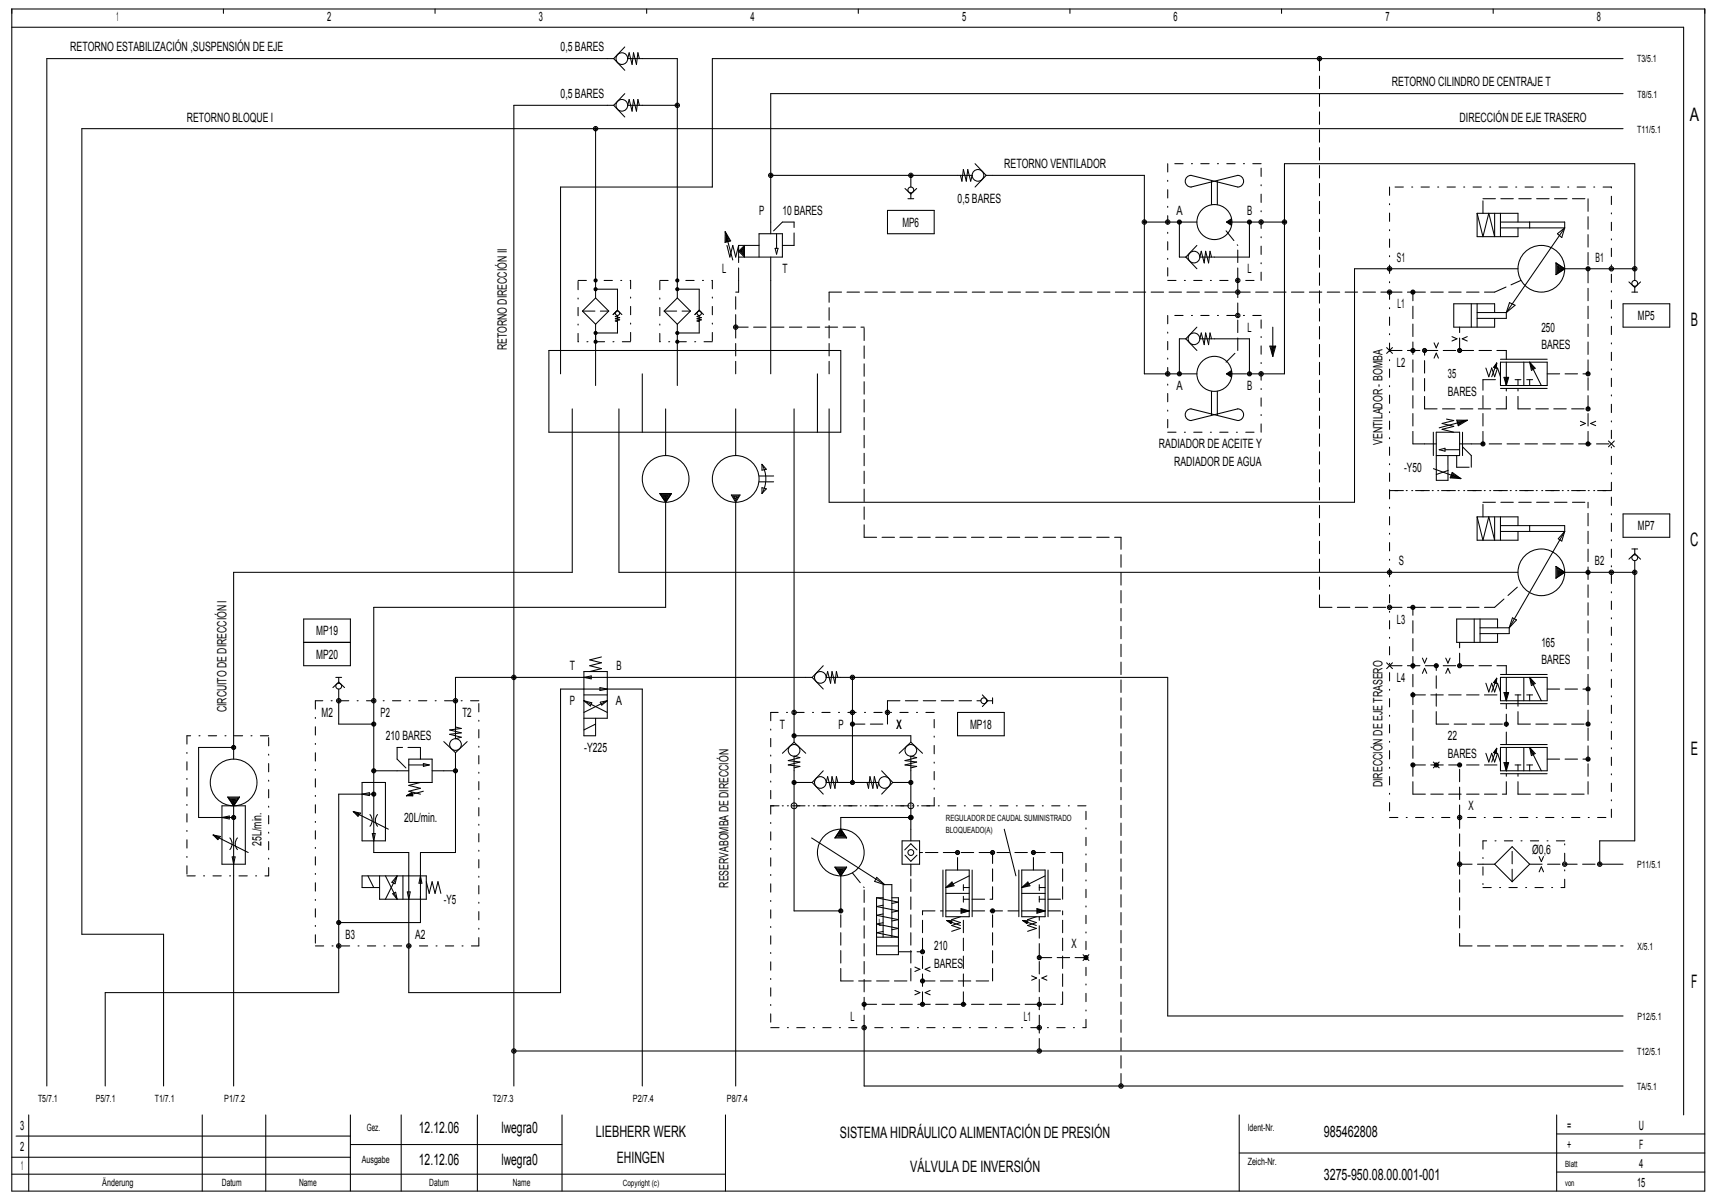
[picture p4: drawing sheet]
<svg xmlns="http://www.w3.org/2000/svg" width="582mm" height="406mm" viewBox="0 0 582 406" stroke-linecap="round" stroke-linejoin="round" font-family="sans-serif">
<g fill="none" stroke="#000" stroke-width=".35">
<path d="M4 3.1h574.2v400.9h-574.2zM4 9.2h567v369M75.8 3.1v1.4M147.6 3.1v1.4M208.1 19.9h-192.2v348.5M208.1 19.9l3.8 3.9M211.9 15.9l-3.8 4M216.8 19.9l-.4-2-.5 4-1-4-.5 4-1-4-.5 2h16.8v81.2M219.3 3.1v1.4M291.1 3.1v1.4M362.9 3.1v1.4M434.6 3.1v1.4"/>
<path d="M506.4 3.1v1.4M550.5 19.9h-308.9v43.5h-51.5v63.4M208.1 35.7h-33.8v332.7M208.1 35.7l3.8 4M211.9 31.8l-3.8 3.9M216.8 35.7l-.4-2-.5 4-1-4-.5 4-1-4-.5 2h16.8M550.5 31.8h-289.1v47.5M202 43.6v57.5M261.4 59.5h68.3l-.5 2-1-4-.5 4-1-4-.5 4-.5-2M308.9 59.5v3.9M330.7 55.5l3.8 4M334.5 59.5h53.6v67.3h17.8"/>
<path d="M334.5 59.5l-3.8 3.9M550.5 43.6h-522.7v273.3h27.7v51.5M246 78.6l1.4 3-1.3 .4 .2-2.3 .6 1.7-.5 .2 .1-1.1M246 78.6l2.5 9.6M246 78.6l1.8 3.1-1.9 .5zM263.4 79.3v4.9M301 71.4h15.8v7.9h-15.8zM306.9 63.9l2 1.9 2-1.9M307.9 67.4h2M308.9 65.4v2M388.1 75.3h17.8M400 75.3v11.9h2.2"/>
<path d="M404 63.4a1.98 1.98 0 0 1-2-1.9 1.98 1.98 0 0 1 1.9-2l15.9 3.9a1.98 1.98 0 0 0 2-2 1.98 1.98 0 0 0-2-1.9l-15.8 3.9M410.9 61.5v7.9M412.9 61.5v7.9M416 75.3h19.6M416 75.3l1.7 1.1M416.3 75.3l1.3-.8v1.6zM416.8 75.3l.6-.4v.9zM417.2 75.2h.1M417.7 74.2l-1.7 1.1M423.8 75.3v11.9h-16.9l.5-2 1 4 .5-4 1 4 .5-4 .5 2M501 72.4h13.8v2.9M501 72.4v7.9h13.8v-3"/>
<path d="M501 72.4l2 7.9 1.9-7.9 2 7.9v-7.9M508.9 72.4v7.9M508.9 77.3h21.8M508.9 75.3h21.8v2M518.8 75.3v2M528.2 79.3l2.5-2-1 3.3zM530.7 77.3l-19.8 28.7M202 98.1h7.4v7.2M229.7 98.1h7.4v7.2M246.6 83.2l.9 4 1-4 1 4 1-4M250.5 83.2v4h14.9v-7.9h-8v7.9M250.5 83.2h6.9"/>
<path d="M251.2 85.2l.7-.7v1.4zM251.6 85.1v.2zM252.2 83.9v2.6l-1.3-1.3zM252.5 83.2v4l-2-2zM261.4 87.2v39.6M262.9 84.2h1l-.5 2zM402.2 87.2l3.7 4M405.9 83.2l-3.7 4M514.8 91.2h-55.4v79.2h-178.2v-31.7M527.7 89.2l3 2-3 1.9zM530.4 91.2l-2.4-1.5v2.9l2.2-1.3-1.9-1v1.9l1.5-.9-1.3-.6v1.1l.9-.5-.7-.2v.3l.2-.1M530.7 91.2h23.7"/>
<path d="M552.5 95.6l1.9 1.9 2-1.9M553.4 99.1h2M554.4 95.1v-39.6h-118.8v71.3h-11.8v-11.9h-16.9l.5-2 1 4 .5-4 1 4 .5-4 .5 2M554.4 97.1v2M186.2 118.9h99v27.7h-99zM202 110v20.8M202 101.1l-4.5 4.4 4.5 4.5M202 101.1l4.5 4.4-4.5 4.5M207.9 106.7l1.5-1.5 1.5 1.5M209.4 109.1l-.7-.2 1.5-.4-1.5-.4 1.5-.4-1.5-.3 .7-.4v5.9h-7.4M229.7 110v20.8M229.7 101.1l-4.4 4.4 4.4 4.5"/>
<path d="M229.7 101.1l4.5 4.4-4.5 4.5M235.7 106.7l1.4-1.5 1.5 1.5M237.1 109.1l-.7-.2 1.5-.4-1.5-.4 1.5-.4-1.5-.3 .7-.4v5.9h-7.4M402.2 114.9h-2.2v11.9M402.2 114.9l3.7 4M405.9 111l-3.7 3.9M430.7 117.4h2l-1 3.5zM431.7 118.9l.4-1h-.6l.2 1.9 .7-2.2h-1.3l.6 3.3M431.7 111v9.9M470.3 117.9l2 2M472.3 117.9l-2 2M486.4 116.3l.7 1.7 .8-1.7"/>
<path d="M492.4 114.2l1.7 .7-1.7 .8M497.6 114.2l-1.7 .7 1.7 .8M499 103v8M501 103v8M501 106h9.9M506.9 106v-3h-13.8v8h13.8v-3M510.9 106v2h-9.9M512 102.6l1.8 .9-2.9 2.5zM550.5 103h15.8v8h-15.8zM194.1 138.7v55.4h-114.9v63.4M209.9 138.7v55.4h304.9M217.8 126.8v19.8"/>
<path d="M225.8 138.7v15.8M249.5 138.7v15.8M269.3 138.7v113M277.2 126.8v19.8M410.9 132.7v8M412.9 132.7v8M416 126.8h6.8M416 126.8l1.7 1.1M416.3 126.8l1.3-.8v1.6zM416.8 126.8l.6-.4v.8zM417.2 126.7h.1M417.7 125.7l-1.7 1.1"/>
<path d="M486.4 121.5l.7-1.7 .8 1.7M503.9 124.8l1 3 1-3 1 3 1-3 1 3M507.6 123.1l-.3 1.7-.6-.2 .7-.9-.2 .9-.3-.1 .4-.4M507.6 123.1l-.1 1.8-.9-.3zM507.6 123.1l-1.7 4.7M508.9 122.8h15.8v8h-15.8zM508.9 121.9h15.8M508.9 131.8h15.8M510.1 128h1.6l-.8 2.8zM510.9 122.8v8M510.9 129.2l.3-.8h-.5l.2 1.5 .5-1.8h-1l.5 2.7M513.8 128.8h2"/>
<path d="M514.8 128.8v2M516.8 122.8v8M517.8 128.8h2M518.8 128.8v2M518.8 122.8l1.9 2.1-1.3 .7zM518.8 122.8l4 8M519.1 123.4l1.1 1.4-.6 .3-.5-1.6M258.4 157.5a9.9 9.9 0 0 1 0 9.9M258.4 157.5l1.5 1.7-1.5 .3zM404 142.6a1.98 1.98 0 0 1-2-1.9 1.98 1.98 0 0 1 2-2l15.8 3.9a1.98 1.98 0 0 0 2-2 1.98 1.98 0 0 0-2-1.9l-15.8 3.9M483.2 150.6h3.9M486.1 146.6v7.9"/>
<path d="M486.1 159l9.4 3.3M487.1 154.5h7.9v-7.9h-7.9v16.3h4v-8.4M488.1 152.5l2-.5v1zM490.1 152.5h4.9M490.6 142.1l2.5 .5-4 1 4 1-4 1 4 1M491.2 159.6l-4.1 1.3M494.1 142.5l3.6 .1-3.1 1.8zM495 150.6h4M496 146.6v7.9M497.7 142.6l-3.3 .2 .3 1.3 1.9-1.3-1.8 .3 .1 .6 .9-.6M497.7 142.6l-9.6 2.5M536 142.9l1.7 .7-1.7 .8"/>
<path d="M541.2 142.9l-1.7 .7 1.7 .8M545.5 149.6l2 2M547.5 149.6l-2 2M223.8 167.4h3.9l-1.9 3zM225.7 168.6l-.1-.2h.3l-.2 .7-.5-.9h1.1l-.6 1.3-.9-1.5h1.9l-1 1.9-1.4-2.2h2.9l-1.4 2.4M225.8 170.4v35.6h-99v83.2h11.8v47.5h51.5v-103h27.7v134.7M248 167.9h3l-1.5 2.5zM248.5 168.2h2l-1 1.6zM249 168.5h.9l-.4 .7zM249.5 170.4v198M257.4 163.4h5M257.4 161.5h5"/>
<path d="M258.4 165.4l1.5 .4-1.5 1.6zM492.5 160.2l3 2.1-3.6-.2zM493.6 161.7h-1.1l.2-.6 1.7 .9-2.3-.1 .5-1.2 2.9 1.6M501 175.3h13.8v3M501 175.3v7.9h13.8v-2.9M501 175.3l2 7.9 1.9-7.9 2 7.9v-7.9M508.9 175.3v7.9M508.9 178.3h21.8v2M518.8 178.3v2M550.5 174.3h15.8v7.9h-15.8zM508.9 180.3h21.8M527.7 192.1l3 2-3 2z"/>
<path d="M530.4 194.1l-2.4-1.5v3l2.2-1.4-1.9-1v1.9l1.5-.9-1.3-.6v1.1l.9-.5-.7-.2v.3l.2-.1M530.7 194.1h23.7M530.7 180.3l-1 3.2-1.2-.8zM530.7 180.3l-18.8 32.6M552.5 189.7l1.9-1.9 2 1.9M553.4 186.2h2M554.4 190.2v95h-11.8v7.9h7.9M554.4 186.2v2M103 217.9h15.8M103 210h15.8v15.8h-15.8zM500 210v7.9M502 212.9h9.9"/>
<path d="M502 210v7.9M507.9 212.9v-2.9h-13.9v7.9h13.9v-3M511.9 212.9v2h-9.9M513 209.6l1.3 .7-2.4 2.6zM112.9 233.2l2-1.9 2 1.9M113.9 229.8h2M114.9 229.8v1.9M114.9 233.7v11.9h11.9M198 235.7h8M198 229.8l2.5-.5v1zM198 237.7l8 3.9M198 237.7l2.7 .7-.5 1.1z"/>
<path d="M203.5 233.2l2.5 .5-2.5 .5zM203.6 238.2l2.4-.5-1.9 1.5zM204 222.8l-4 1 4 1-4 1 4 1-4 1M206 237.7l-8 3.9M275.5 229.8h-121v20.8l2-.5-4-1 4-.5-4-1 4-.5-2-.5M275.5 229.8l3.7 3.9M279.2 225.8l-3.7 4M284.2 229.8l-.5-2-.5 3.9-1-3.9-.5 3.9-1-3.9-.5 2h115.8v114.8h154.5M289.1 229.8v35.6M333.2 235.7l1.9 2-1.9 2M334.7 237.7h1.9M336.6 236.7v2"/>
<path d="M470.3 224.8l2 2M472.3 224.8l-2 2M482.4 228.4l.8-1.7 .7 1.7M482.4 223.2l.8 1.7 .7-1.7M490.3 228.4l.8-1.7 .7 1.7M490.3 223.2l.8 1.7 .7-1.7M503.9 231.7l1 3 1-3 1 3 1-3 1 3M507.6 230.1l-.3 1.6-.6-.2 .7-.9-.2 .9-.3-.1 .4-.4M507.6 230.1l-.1 1.8-.9-.4zM507.6 230.1l-1.7 4.6M508.9 229.8h15.8v7.9h-15.8zM508.9 228.8h15.8"/>
<path d="M508.9 238.7h15.8M510.1 234.9h1.6l-.8 2.8zM510.9 229.8v7.9M510.9 236.1l.3-.8h-.5l.2 1.5 .5-1.7h-1l.5 2.6M513.8 235.7h2M514.8 235.7v2M516.8 229.8v7.9M517.8 235.7h2M518.8 235.7v2M518.8 229.8l1.9 2-1.3 .7zM518.8 229.8l4 7.9M519.1 230.4l1.1 1.3-.6 .3-.5-1.5"/>
<path d="M79.2 253.5h-11.8v23.8h11.8M138.6 259.5h7M138.6 257.5h8v7.9h-8zM143.6 259l2 .5-2 .5zM150.5 251.5l4 3.8M154.5 255.3v33.9h-11.9v23.7h-27.7M158.4 251.5l-3.9 3.8M198 243.6h8v-15.8h-8v21.8h4v-6M202 245.6l-4 2M269.3 249.6h39.6v2.1M269.3 251.7l-3.9 3.8M269.3 251.7l4 3.8"/>
<path d="M308.9 251.7l-3.9 3.8M308.9 251.7l4 3.8M324.8 241.6h15.8v8h-15.8zM486.1 258.5l2 2M488.1 258.5l-2 2M503.9 255.5l1 3 1-3 1 3 1-3 1 3M507.6 253.8l-.3 1.7-.6-.3 .7-.9-.2 1-.3-.2 .4-.4M507.6 253.8l-.1 1.8-.9-.3zM507.6 253.8l-1.7 4.7M508.9 253.5h15.8v7.9h-15.8zM508.9 252.5h15.8M510.1 258.7h1.6l-.8 2.7z"/>
<path d="M510.9 253.5v7.9M510.9 259.9l.3-.8h-.5l.2 1.5 .5-1.8h-1l.5 2.6M513.8 259.5h2M514.8 259.5v1.9M516.8 253.5v7.9M517.8 259.5h2M518.8 259.5v1.9M518.8 253.5l1.9 2.1-1.3 .7zM518.8 253.5l4 7.9M519.1 254.1l1.1 1.4-.6 .3-.5-1.6M75.3 273.3h7.9v19.8h-7.9zM75.3 277.3l2.5-.5v1z"/>
<path d="M77.3 270.4h3.9l-2 2.9zM79.1 271.5l-.1-.2h.3l-.2 .7-.5-.9h1.1l-.6 1.3-.9-1.5h1.9l-1 1.9-1.3-2.2h2.9l-1.5 2.4M79.2 273.3v95.1M119.8 275.3l11.9 5.9M119.8 275.3l2.5 .5-.9 1.1zM119.8 275.3l1.9 .7-.4 .5-.7-.7M122.8 265.4h7.9v19.8h-7.9zM122.8 269.4l2.5-.5v1zM125.5 276.3a2.97 2.97 0 0 1 0 4M126.8 261.4h11.8M126.8 269.4h-11.9v67.3h-79.2v31.7M128.1 276.3a2.97 2.97 0 0 0 0 4"/>
<path d="M137.8 269.9l1.9-1.1 .3 1.1zM139 269.6l.6 .1-.1-.4-1 .4 1.4 .1-.3-.7-1.8 .8M142.6 265.4l-4 1 4 1-4 1 4 1M143.6 268.4l-5.8 1.5M146.6 261.4h7.9M269.3 265.4h6.2M269.3 260.5l2-.5-4-.5 4-1-4-.5 4-1-2-.5v52.5h15.9v-11.9M275.5 265.4l3.7 4M279.2 261.4l-3.7 4M284.2 265.4l-.5-2-.5 4-1-4-.5 4-1-4-.5 2h17.8l-.5 2-1-4-.4 4-1-4-.5 4-.5-2M299 261.4l3.8 4M302.8 265.4h6.1"/>
<path d="M302.8 265.4l-3.8 4M308.9 260.5l2-.5-4-.5 4-1-4-.5 4-1-2-.5v20.8h-23.7v3.9M508.9 262.4h15.8M72.3 283.2l11.9 6M72.3 283.2l2.5 .5-.9 1.1zM72.3 283.2l1.9 .7-.4 .5-.7-.7M78 284.2a2.97 2.97 0 0 1 0 4M78.7 290.6h1l-.5 2.5zM80.5 284.2a2.97 2.97 0 0 0 0 4M124.8 297.1l2 3.9M126.3 282.7h1l-.5 2.5zM128.7 297.1v7.9h15.9v-7.9h-21.8v3.9h5.9"/>
<path d="M130.7 297.1l4 7.9M134.7 297.1l-4 7.9M134.7 297.1l-.7 2.7-1.1-.5zM136.7 297.1v7.9M142.6 297.1l.5 2.5h-1zM144.6 299.1l1 3.9 1-3.9 1 3.9 .9-3.9 1 3.9M275.3 284.2l24.7 15.9M283.2 294.1h3.9l-1.9 3zM285.1 295.3l-.1-.2h.3l-.2 .7-.5-.9h1.1l-.6 1.3-.9-1.5h1.9l-1 1.9-1.4-2.2h2.9l-1.4 2.4M285.2 281.2l1.9 3h-3.9zM285.2 281.5l-1.5 2.4h2.9l-1.3-2.2-1 1.9h1.9l-.9-1.5-.6 1.3h1.1l-.5-.9-.2 .7h.3l-.1-.2M297.3 297.6l2.7 2.5-3.4-1.1z"/>
<path d="M305.9 285.2h6v7.9h-6zM306.8 288.3l2.1-2.1 2.1 2.1M306.9 290.1l2 2 2.1-2M308.9 281.2v4M308.9 293.1v4M311.9 289.2h1M319.8 295.1v15.8M320.8 295.1h7.9v15.8h-7.9zM328.7 297.1l-7.9 3.9M329.7 295.1v15.8M340.6 281.2l4 15.9M345.5 295.1v15.8"/>
<path d="M346.5 295.1h8v15.8h-8zM354.5 297.1l-8 3.9M355.5 295.1v15.8M512.9 287.2l5.9 5.9-5.9 6-6-6zM522 295.7l.8-1.7 .7 1.7M522 290.5l.8 1.7 .7-1.7M133.2 303.1l1-.5 .5 2.4zM138.1 302.5h1l-.5 2.5zM297.3 304.5h2.2M297.3 304.5v19.3h7.4v-19.3h-2.2M297.3 304.5l7.4 1.5-2.2 .4M299.5 317.9v-17.8h3v17.8"/>
<path d="M299.5 307l-2.2 .5 7.4 1.5-2.2 .4M299.5 315.9l-2.2 .5 7.4 1.5h-7.4M299.5 313l-2.2 .4 7.4 1.5-2.2 .4M299.5 310l-2.2 .4 7.4 1.5-2.2 .5M320.8 303h7.9M320.8 309h7.9M320.8 301l2.1-1.8 .7 1.2zM321.1 312.2l1.6 .3-.2 .6-.9-.7 .9 .2-.1 .3-.4-.3M321.1 312.2l1.8 .1-.3 1zM321.1 312.2l4.6 1.7M321.4 300.7l1.4-1 .3 .5-1.6 .5M325.7 310.9l-2.9 1 2.9 1-2.9 1 2.9 1-2.9 1"/>
<path d="M325.9 308.2l2.8 .8-2.8 .8zM326.7 301h2M326.7 305h2M326.7 300.1v1.9M326.7 304v2M327.1 309l-.8-.4v.5l1.5-.1-1.7-.6v1l2.6-.4M346.5 303h8M346.5 309h8M346.5 301l2.1-1.8 .7 1.2zM346.8 312.2l1.7 .3-.2 .6-.9-.7 .9 .2-.1 .3-.4-.3M346.8 312.2l1.8 .1-.3 1zM346.8 312.2l4.7 1.7"/>
<path d="M347.1 300.7l1.4-1 .3 .5-1.6 .5M351.5 310.9l-3 1 3 1-3 1 3 1-3 1M351.7 308.2l2.8 .8-2.8 .8zM352.5 301h2M352.5 305h2M352.5 300.1v1.9M352.5 304v2M352.9 309l-.8-.4v.5l1.5-.1-1.8-.6v1l2.7-.4M297.3 320.8h7.4M310.3 328l1.7 .8-1.7 .7M310.3 335.9l1.7 .8-1.7 .7M315.5 328l-1.7 .8 1.7 .7"/>
<path d="M315.5 335.9l-1.7 .8 1.7 .7M349.9 331l1.7 .7-1.7 .8M355.1 331l-1.7 .7 1.7 .8M367.3 323.8l2 2M369.3 323.8l-2 2M174.3 356.5h376.2M293.1 348.6v19.8h257.4M9.7 378.2v25.8M68.6 378.2v25.8M90.1 378.2v25.8M118.8 378.2v25.8M136.1 378.2v25.8"/>
<path d="M161.9 378.2v25.8M190.6 378.2v25.8M246.1 378.2v25.8M420.3 378.2v25.8M528 378.2v25.8M4 398.3h242.1M4 392.5h114.8M5.4 385.3h113.4M118.8 388.2h71.8M420.3 391.1h157.9M528 397.5h50.2M528 384.6h50.2"/>
<circle cx="210.9" cy="19.9" r="1.98"/>
<circle cx="447.5" cy="19.9" r=".74"/>
<circle cx="447.5" cy="19.9" r=".37"/>
<circle cx="210.9" cy="35.7" r="1.98"/>
<circle cx="229.7" cy="35.7" r=".74"/>
<circle cx="229.7" cy="35.7" r=".37"/>
<circle cx="202" cy="43.6" r=".74"/>
<circle cx="202" cy="43.6" r=".37"/>
<circle cx="261.4" cy="59.5" r=".37"/>
<circle cx="261.4" cy="59.5" r=".74"/>
<circle cx="308.9" cy="59.5" r=".37"/>
<circle cx="308.9" cy="59.5" r=".74"/>
<circle cx="331.7" cy="59.5" r="1.98"/>
<circle cx="308.9" cy="64.4" r=".99"/>
<circle cx="388.1" cy="75.3" r=".74"/>
<circle cx="388.1" cy="75.3" r=".37"/>
<circle cx="396" cy="75.3" r=".74"/>
<circle cx="396" cy="75.3" r=".37"/>
<circle cx="400" cy="75.3" r=".5"/>
<circle cx="400" cy="75.3" r=".69"/>
<circle cx="400" cy="75.3" r=".2"/>
<circle cx="411.9" cy="75.3" r="5.9"/>
<circle cx="423.8" cy="75.3" r=".5"/>
<circle cx="423.8" cy="75.3" r=".69"/>
<circle cx="423.8" cy="75.3" r=".2"/>
<circle cx="427.7" cy="75.3" r=".74"/>
<circle cx="427.7" cy="75.3" r=".37"/>
<circle cx="435.6" cy="75.3" r=".74"/>
<circle cx="435.6" cy="75.3" r=".37"/>
<circle cx="202" cy="98.1" r=".52"/>
<circle cx="202" cy="95.1" r=".52"/>
<circle cx="202" cy="98.1" r=".37"/>
<circle cx="202" cy="95.1" r=".37"/>
<circle cx="202" cy="98.1" r=".15"/>
<circle cx="202" cy="95.1" r=".15"/>
<circle cx="229.7" cy="98.1" r=".52"/>
<circle cx="229.7" cy="95.1" r=".52"/>
<circle cx="229.7" cy="98.1" r=".37"/>
<circle cx="229.7" cy="95.1" r=".37"/>
<circle cx="229.7" cy="98.1" r=".15"/>
<circle cx="229.7" cy="95.1" r=".15"/>
<circle cx="404.9" cy="87.2" r="1.98"/>
<circle cx="419.8" cy="95.1" r=".74"/>
<circle cx="419.8" cy="99.1" r=".74"/>
<circle cx="419.8" cy="99.1" r=".37"/>
<circle cx="419.8" cy="95.1" r=".37"/>
<circle cx="471.3" cy="99.1" r=".74"/>
<circle cx="471.3" cy="91.2" r=".74"/>
<circle cx="471.3" cy="99.1" r=".37"/>
<circle cx="471.3" cy="91.2" r=".37"/>
<circle cx="479.2" cy="99.1" r=".5"/>
<circle cx="479.2" cy="99.1" r=".69"/>
<circle cx="479.2" cy="99.1" r=".2"/>
<circle cx="522.8" cy="91.2" r="7.9"/>
<circle cx="538.6" cy="91.2" r=".69"/>
<circle cx="538.6" cy="91.2" r=".5"/>
<circle cx="538.6" cy="91.2" r=".2"/>
<circle cx="546.5" cy="91.2" r=".74"/>
<circle cx="546.5" cy="91.2" r=".37"/>
<circle cx="554.4" cy="96.1" r=".99"/>
<circle cx="554.4" cy="91.2" r=".74"/>
<circle cx="554.4" cy="91.2" r=".37"/>
<circle cx="202" cy="115.9" r=".52"/>
<circle cx="202" cy="112.9" r=".52"/>
<circle cx="202" cy="112.9" r=".37"/>
<circle cx="202" cy="115.9" r=".37"/>
<circle cx="202" cy="115.9" r=".15"/>
<circle cx="202" cy="112.9" r=".15"/>
<circle cx="209.4" cy="106.3" r=".74"/>
<circle cx="229.7" cy="112.9" r=".52"/>
<circle cx="229.7" cy="115.9" r=".52"/>
<circle cx="229.7" cy="112.9" r=".37"/>
<circle cx="229.7" cy="115.9" r=".37"/>
<circle cx="229.7" cy="115.9" r=".15"/>
<circle cx="229.7" cy="112.9" r=".15"/>
<circle cx="237.1" cy="106.3" r=".74"/>
<circle cx="249.5" cy="111" r=".37"/>
<circle cx="249.5" cy="111" r=".74"/>
<circle cx="404.9" cy="114.9" r="1.98"/>
<circle cx="419.8" cy="107" r=".74"/>
<circle cx="419.8" cy="107" r=".37"/>
<circle cx="479.2" cy="118.9" r=".5"/>
<circle cx="479.2" cy="118.9" r=".69"/>
<circle cx="479.2" cy="118.9" r=".2"/>
<circle cx="483.2" cy="118.9" r=".69"/>
<circle cx="483.2" cy="118.9" r=".5"/>
<circle cx="483.2" cy="118.9" r=".2"/>
<circle cx="495" cy="118.9" r=".5"/>
<circle cx="495" cy="118.9" r=".69"/>
<circle cx="495" cy="118.9" r=".2"/>
<circle cx="396" cy="126.8" r=".74"/>
<circle cx="396" cy="126.8" r=".37"/>
<circle cx="400" cy="126.8" r=".5"/>
<circle cx="400" cy="126.8" r=".69"/>
<circle cx="400" cy="126.8" r=".2"/>
<circle cx="411.9" cy="126.8" r="5.9"/>
<circle cx="423.8" cy="126.8" r=".5"/>
<circle cx="423.8" cy="126.8" r=".69"/>
<circle cx="423.8" cy="126.8" r=".2"/>
<circle cx="427.7" cy="126.8" r=".74"/>
<circle cx="427.7" cy="126.8" r=".37"/>
<circle cx="538.6" cy="126.8" r=".5"/>
<circle cx="538.6" cy="138.7" r=".5"/>
<circle cx="538.6" cy="138.7" r=".69"/>
<circle cx="538.6" cy="126.8" r=".69"/>
<circle cx="538.6" cy="126.8" r=".2"/>
<circle cx="538.6" cy="138.7" r=".2"/>
<circle cx="503" cy="150.6" r=".5"/>
<circle cx="503" cy="150.6" r=".69"/>
<circle cx="503" cy="150.6" r=".2"/>
<circle cx="538.6" cy="150.6" r=".69"/>
<circle cx="538.6" cy="150.6" r=".5"/>
<circle cx="538.6" cy="150.6" r=".2"/>
<circle cx="225.8" cy="162.4" r="7.9"/>
<circle cx="249.5" cy="162.4" r="7.9"/>
<circle cx="471.3" cy="194.1" r=".74"/>
<circle cx="471.3" cy="194.1" r=".37"/>
<circle cx="522.8" cy="194.1" r="7.9"/>
<circle cx="538.6" cy="194.1" r=".5"/>
<circle cx="538.6" cy="194.1" r=".69"/>
<circle cx="538.6" cy="194.1" r=".2"/>
<circle cx="546.5" cy="194.1" r=".74"/>
<circle cx="546.5" cy="194.1" r=".37"/>
<circle cx="554.4" cy="189.2" r=".99"/>
<circle cx="554.4" cy="194.1" r=".74"/>
<circle cx="554.4" cy="194.1" r=".37"/>
<circle cx="471.3" cy="206" r=".74"/>
<circle cx="471.3" cy="206" r=".37"/>
<circle cx="479.2" cy="206" r=".5"/>
<circle cx="479.2" cy="206" r=".69"/>
<circle cx="479.2" cy="206" r=".2"/>
<circle cx="114.9" cy="232.7" r=".99"/>
<circle cx="114.9" cy="237.7" r=".74"/>
<circle cx="114.9" cy="237.7" r=".37"/>
<circle cx="126.8" cy="237.7" r=".74"/>
<circle cx="126.8" cy="237.7" r=".37"/>
<circle cx="154.5" cy="237.7" r=".74"/>
<circle cx="154.5" cy="237.7" r=".37"/>
<circle cx="174.3" cy="229.8" r=".74"/>
<circle cx="174.3" cy="229.8" r=".37"/>
<circle cx="278.2" cy="229.8" r="1.98"/>
<circle cx="289.1" cy="229.8" r=".74"/>
<circle cx="289.1" cy="229.8" r=".37"/>
<circle cx="333.7" cy="237.7" r=".99"/>
<circle cx="479.2" cy="235.7" r=".5"/>
<circle cx="479.2" cy="225.8" r=".5"/>
<circle cx="479.2" cy="235.7" r=".69"/>
<circle cx="479.2" cy="225.8" r=".69"/>
<circle cx="479.2" cy="225.8" r=".2"/>
<circle cx="479.2" cy="235.7" r=".2"/>
<circle cx="487.1" cy="225.8" r=".69"/>
<circle cx="487.1" cy="225.8" r=".5"/>
<circle cx="487.1" cy="225.8" r=".2"/>
<circle cx="495" cy="225.8" r=".5"/>
<circle cx="495" cy="225.8" r=".69"/>
<circle cx="495" cy="225.8" r=".2"/>
<circle cx="538.6" cy="233.7" r=".69"/>
<circle cx="538.6" cy="233.7" r=".5"/>
<circle cx="538.6" cy="233.7" r=".2"/>
<circle cx="79.2" cy="253.5" r=".69"/>
<circle cx="79.2" cy="253.5" r=".5"/>
<circle cx="79.2" cy="253.5" r=".2"/>
<circle cx="126.8" cy="245.6" r=".5"/>
<circle cx="126.8" cy="245.6" r=".69"/>
<circle cx="126.8" cy="245.6" r=".2"/>
<circle cx="154.5" cy="252.5" r="1.98"/>
<circle cx="269.3" cy="254.5" r="1.98"/>
<circle cx="269.3" cy="249.6" r=".5"/>
<circle cx="269.3" cy="241.6" r=".74"/>
<circle cx="269.3" cy="249.6" r=".69"/>
<circle cx="269.3" cy="241.6" r=".37"/>
<circle cx="269.3" cy="249.6" r=".2"/>
<circle cx="289.1" cy="245.6" r=".5"/>
<circle cx="289.1" cy="241.6" r=".74"/>
<circle cx="289.1" cy="245.6" r=".69"/>
<circle cx="289.1" cy="241.6" r=".37"/>
<circle cx="289.1" cy="245.6" r=".2"/>
<circle cx="301" cy="241.6" r=".74"/>
<circle cx="301" cy="241.6" r=".37"/>
<circle cx="308.9" cy="254.5" r="1.98"/>
<circle cx="479.2" cy="259.5" r=".5"/>
<circle cx="479.2" cy="259.5" r=".69"/>
<circle cx="479.2" cy="259.5" r=".2"/>
<circle cx="487.1" cy="259.5" r=".5"/>
<circle cx="487.1" cy="259.5" r=".69"/>
<circle cx="487.1" cy="259.5" r=".2"/>
<circle cx="495" cy="259.5" r=".5"/>
<circle cx="495" cy="259.5" r=".69"/>
<circle cx="495" cy="259.5" r=".2"/>
<circle cx="510.9" cy="245.6" r=".5"/>
<circle cx="510.9" cy="245.6" r=".69"/>
<circle cx="510.9" cy="245.6" r=".2"/>
<circle cx="538.6" cy="257.5" r=".5"/>
<circle cx="538.6" cy="245.6" r=".5"/>
<circle cx="538.6" cy="245.6" r=".69"/>
<circle cx="538.6" cy="257.5" r=".69"/>
<circle cx="538.6" cy="245.6" r=".2"/>
<circle cx="538.6" cy="257.5" r=".2"/>
<circle cx="79.2" cy="265.4" r="7.9"/>
<circle cx="79.2" cy="277.3" r=".69"/>
<circle cx="79.2" cy="277.3" r=".5"/>
<circle cx="79.2" cy="277.3" r=".2"/>
<circle cx="126.8" cy="261.4" r=".5"/>
<circle cx="126.8" cy="269.4" r=".5"/>
<circle cx="126.8" cy="269.4" r=".69"/>
<circle cx="126.8" cy="261.4" r=".69"/>
<circle cx="126.8" cy="269.4" r=".2"/>
<circle cx="126.8" cy="261.4" r=".2"/>
<circle cx="154.5" cy="261.4" r=".5"/>
<circle cx="154.5" cy="261.4" r=".69"/>
<circle cx="154.5" cy="261.4" r=".2"/>
<circle cx="269.3" cy="273.3" r=".99"/>
<circle cx="269.3" cy="265.4" r=".5"/>
<circle cx="269.3" cy="265.4" r=".69"/>
<circle cx="269.3" cy="265.4" r=".2"/>
<circle cx="278.2" cy="265.4" r="1.98"/>
<circle cx="289.1" cy="265.4" r=".5"/>
<circle cx="289.1" cy="265.4" r=".69"/>
<circle cx="289.1" cy="265.4" r=".2"/>
<circle cx="300" cy="265.4" r="1.98"/>
<circle cx="308.9" cy="273.3" r=".99"/>
<circle cx="308.9" cy="265.4" r=".69"/>
<circle cx="308.9" cy="277.3" r=".69"/>
<circle cx="308.9" cy="277.3" r=".37"/>
<circle cx="308.9" cy="265.4" r=".5"/>
<circle cx="308.9" cy="277.3" r=".5"/>
<circle cx="308.9" cy="277.3" r=".74"/>
<circle cx="308.9" cy="277.3" r=".2"/>
<circle cx="308.9" cy="265.4" r=".2"/>
<circle cx="495" cy="277.3" r=".74"/>
<circle cx="495" cy="277.3" r=".37"/>
<circle cx="285.2" cy="289.2" r="7.9"/>
<circle cx="308.9" cy="289.2" r=".99"/>
<circle cx="324.8" cy="289.2" r=".69"/>
<circle cx="324.8" cy="289.2" r=".5"/>
<circle cx="324.8" cy="289.2" r=".2"/>
<circle cx="336.6" cy="289.2" r=".69"/>
<circle cx="336.6" cy="289.2" r=".5"/>
<circle cx="336.6" cy="289.2" r=".2"/>
<circle cx="350.5" cy="289.2" r=".69"/>
<circle cx="350.5" cy="289.2" r=".5"/>
<circle cx="350.5" cy="289.2" r=".2"/>
<circle cx="495" cy="293.1" r=".74"/>
<circle cx="495" cy="293.1" r=".37"/>
<circle cx="530.7" cy="293.1" r=".37"/>
<circle cx="530.7" cy="293.1" r=".74"/>
<circle cx="542.6" cy="293.1" r=".74"/>
<circle cx="542.6" cy="293.1" r=".37"/>
<circle cx="114.9" cy="312.9" r=".5"/>
<circle cx="114.9" cy="312.9" r=".69"/>
<circle cx="114.9" cy="312.9" r=".2"/>
<circle cx="285.2" cy="309" r=".5"/>
<circle cx="285.2" cy="309" r=".69"/>
<circle cx="285.2" cy="309" r=".2"/>
<circle cx="336.6" cy="309" r=".69"/>
<circle cx="336.6" cy="309" r=".5"/>
<circle cx="336.6" cy="309" r=".2"/>
<circle cx="114.9" cy="320.8" r=".74"/>
<circle cx="114.9" cy="320.8" r=".37"/>
<circle cx="138.6" cy="320.8" r=".74"/>
<circle cx="138.6" cy="320.8" r=".37"/>
<circle cx="312.9" cy="322.8" r=".69"/>
<circle cx="312.9" cy="332.7" r=".69"/>
<circle cx="312.9" cy="332.7" r=".5"/>
<circle cx="312.9" cy="322.8" r=".5"/>
<circle cx="312.9" cy="322.8" r=".2"/>
<circle cx="312.9" cy="332.7" r=".2"/>
<circle cx="352.5" cy="324.8" r=".69"/>
<circle cx="352.5" cy="324.8" r=".5"/>
<circle cx="352.5" cy="324.8" r=".2"/>
<circle cx="368.3" cy="324.8" r=".5"/>
<circle cx="368.3" cy="324.8" r=".69"/>
<circle cx="368.3" cy="324.8" r=".2"/>
<circle cx="174.3" cy="356.5" r=".74"/>
<circle cx="174.3" cy="356.5" r=".37"/>
<circle cx="293.1" cy="340.6" r=".69"/>
<circle cx="293.1" cy="348.6" r=".74"/>
<circle cx="293.1" cy="340.6" r=".5"/>
<circle cx="293.1" cy="348.6" r=".37"/>
<circle cx="293.1" cy="340.6" r=".2"/>
<circle cx="312.9" cy="340.6" r=".69"/>
<circle cx="312.9" cy="340.6" r=".5"/>
<circle cx="312.9" cy="340.6" r=".2"/>
<circle cx="326.7" cy="340.6" r=".69"/>
<circle cx="326.7" cy="340.6" r=".5"/>
<circle cx="326.7" cy="340.6" r=".2"/>
<circle cx="352.5" cy="340.6" r=".69"/>
<circle cx="352.5" cy="348.6" r=".74"/>
<circle cx="352.5" cy="356.5" r=".74"/>
<circle cx="352.5" cy="340.6" r=".5"/>
<circle cx="352.5" cy="348.6" r=".37"/>
<circle cx="352.5" cy="356.5" r=".37"/>
<circle cx="352.5" cy="340.6" r=".2"/>
<circle cx="380.2" cy="368.4" r=".37"/>
<circle cx="380.2" cy="368.4" r=".74"/>
</g>
<g fill="none" stroke="#000" stroke-width=".35" stroke-dasharray="4.2 1.8">
<path d="M265.4 75.3l-4 4M269.3 75.3h-3.9M415.8 78.3l4 4.9M503 72.4v-5M503 67.4h35.6M249.5 99.1h1M250.5 95.1v-6.9M250.5 88.1v-.8M250.5 99.1v-4M269.3 83.2h-3.9M269.3 83.2v-7.9M281.2 99.1h138.6"/>
<path d="M419.8 99.1v-4M419.8 95.1v-11.9M419.8 99.1h51.5M471.3 99.1h7.9M479.2 99.1h27.7M506.9 99.1l8.9-4M197.5 105.5h9M207.9 106.7l1.5-1.5M225.3 105.5h8.9M235.7 106.7l1.4-1.5M249.5 111v-11.9M249.5 111h43.6"/>
<path d="M419.8 118.9v-11.9M419.8 107v-7.9M471.3 118.9h39.6M495 118.9v-7.9M249.5 126.8v-15.8M281.2 126.8v-27.7M415.8 122.8l4-3.9M483.2 138.7v-19.8M483.2 138.7h27.7M503 128.8h4.9M510.9 138.7v-6.9M510.9 121.9v-3"/>
<path d="M514.8 138.7v-6.9M514.8 138.7h23.8M524.7 126.8h13.9M479.2 150.6v-51.5M479.2 150.6h4M494 158.5h5M494 158.5v-4M499 158.5v-4M499 154.5l-4-3.9M499 150.6h47.5M503 150.6v-21.8M538.6 150.6v-83.2"/>
<path d="M503 175.3v-4.9M503 170.4h35.6M293.1 182.2v-71.2M293.1 182.2h87.1M447.5 206v-186.1M447.5 206h23.8M471.3 206h7.9M479.2 206h27.7M506.9 206l8.9-7.9M301 237.7h31.7M471.3 225.8h39.6M479.2 235.7h29.7"/>
<path d="M495 225.8v-7.9M510.9 228.8v-3M524.7 233.7h13.9M134.7 253.5v4M134.7 257.5l3.9 3.9M142.6 253.5h-7.9M142.6 257.5v-4M289.1 245.6h11.9M301 241.6v-3.9M301 245.6v-4M479.2 259.5h29.7M487.1 245.6v-19.8"/>
<path d="M487.1 245.6h23.8M510.9 252.5v-13.8M514.8 245.6v-7.9M514.8 245.6h23.8M524.7 257.5h13.9M479.2 269.4v-63.4M479.2 269.4h31.7M495 277.3v-17.8M510.9 269.4v-7M514.8 269.4v-7M514.8 269.4h23.8M538.6 269.4v-99"/>
<path d="M289.1 296.1l4 4.9M308.9 281.2v-3.9M313.9 289.2h46.5M324.8 295.1v-5.9M350.5 295.1v-5.9M495 293.1v-15.8M495 293.1h8M503 293.1h3.9M512.9 299.1v-11.9M518.8 293.1h11.9M530.7 293.1h11.9M312.9 309h6.9"/>
<path d="M329.7 309h15.8M329.7 305h6.9M336.6 305v-15.8M355.5 309h4.9M355.5 305h4.9M360.4 305v-15.8M285.2 332.7v-22.7M285.2 332.7h23.7M305 322.8h7.9M308.9 332.7v-35.6M312.9 332.7h23.7M336.6 332.7v-23.7"/>
<path d="M352.5 324.8h15.8M495 320.8v-27.7M495 320.8h55.5M293.1 348.6v-47.6M293.1 340.6h67.3M312.9 340.6v-31.6M326.7 340.6v-29.7M352.5 356.5v-7.9M352.5 348.6v-37.7M360.4 340.6v-31.6M380.2 368.4v-186.2"/>
</g>
<g fill="none" stroke="#000" stroke-width=".35" stroke-dasharray="2.8 2.8 .4 2.8">
<path d="M396 55.5v39.6M427.7 55.5h-31.7M471.3 63.4v103M546.5 63.4h-75.2M196.1 95.1h17.8M213.9 95.1v20.8M223.8 95.1h17.8M241.6 95.1v20.8M396 95.1h31.7M427.7 95.1v-39.6M196.1 115.9v-20.8M213.9 115.9h-17.8"/>
<path d="M223.8 115.9v-20.8M241.6 115.9h-17.8M396 107v39.6M427.7 107h-31.7M396 146.6h31.7M427.7 146.6v-39.6M471.3 166.4h75.2M471.3 166.4v110.9M546.5 166.4v-103M546.5 166.4h-75.2M107 237.7v83.1M162.4 237.7h-55.4"/>
<path d="M63.4 249.6v47.5M91.1 249.6h-27.7M261.4 241.6v31.7M316.8 241.6h-55.4M261.4 273.3v75.3M261.4 273.3h55.4M316.8 273.3v-31.7M368.3 273.3h-106.9M471.3 277.3h75.2M546.5 277.3v-110.9M63.4 297.1h27.7M91.1 297.1v-47.5"/>
<path d="M503 285.2v15.8M530.7 285.2h-27.7M503 301h27.7M530.7 301v-15.8M107 320.8h55.4M162.4 320.8v-83.1M261.4 348.6h106.9M368.3 348.6v-75.3"/>
</g>
<g font-size="6.3">
<text x="573.1" y="40.9">A</text>
<text x="573.4" y="110.5">B</text>
<text x="573.3" y="185.2">C</text>
<text x="573.4" y="256.2">E</text>
<text x="573.6" y="335.2">F</text>
</g>
<g font-size="5.3">
<text x="142.1" y="384.4">12.12.06</text>
<text x="170" y="384.4">lwegra0</text>
<text x="202" y="385.8">LIEBHERR WERK</text>
<text x="284.9" y="386.1">SISTEMA HIDRÁULICO ALIMENTACIÓN DE PRESIÓN</text>
<text x="449" y="385.8">985462808</text>
<text x="142.1" y="395.1">12.12.06</text>
<text x="170" y="395.1">lwegra0</text>
<text x="209.2" y="394.4">EHINGEN</text>
<text x="308.7" y="397.6">VÁLVULA DE INVERSIÓN</text>
<text x="449" y="400.2">3275­950.08.00.001­001</text>
</g>
<g font-size="4.4">
<text x="39.5" y="7.1">1</text>
<text x="111" y="7.1">2</text>
<text x="182.8" y="7.1">3</text>
<text x="254.5" y="7.1">4</text>
<text x="326.3" y="7.1">5</text>
<text x="398.1" y="7.1">6</text>
<text x="469.9" y="7.1">7</text>
<text x="541.6" y="7.1">8</text>
<text x="23.8" y="17.5">RETORNO ESTABILIZACIÓN ,SUSPENSIÓN DE EJE</text>
<text x="190.1" y="17.5">0,5 BARES</text>
<text x="472.1" y="29.3">RETORNO CILINDRO DE CENTRAJE T</text>
<text x="190.1" y="33.3">0,5 BARES</text>
<text x="63.4" y="41.2">RETORNO BLOQUE I</text>
<text x="495" y="41.2">DIRECCIÓN DE EJE TRASERO</text>
<text x="340.6" y="57.1">RETORNO VENTILADOR</text>
<text x="324.8" y="68.9">0,5 BARES</text>
<text x="257.4" y="72.9">P</text>
<text x="265.4" y="72.9">10 BARES</text>
<text x="306" y="76.9">MP6</text>
<text x="399" y="72.9">A</text>
<text x="422.9" y="72.9">B</text>
<text x="473.8" y="88.7">S1</text>
<text x="541.1" y="88.7">B1</text>
<text x="244.9" y="92.7">L</text>
<text x="265.4" y="92.7">T</text>
<text x="423.1" y="92.7">L</text>
<text x="474" y="104.6">L1</text>
<text x="423.1" y="112.5">L</text>
<text x="522.8" y="112.5">250</text>
<text x="555.5" y="108.5">MP5</text>
<text x="171.9" y="118.9" transform="rotate(-90 171.9 118.9)">RETORNO DIRECCIÓN II</text>
<text x="522.8" y="118.4">BARES</text>
<text x="473.8" y="124.4">L2</text>
<text x="491.1" y="128.3">35</text>
<text x="399" y="132.3">A</text>
<text x="422.9" y="132.3">B</text>
<text x="491.1" y="134.2">BARES</text>
<text x="393.1" y="152.1">RADIADOR DE ACEITE Y</text>
<text x="468.9" y="151" transform="rotate(-90 468.9 151)">VENTILADOR ­ BOMBA</text>
<text x="398.3" y="158">RADIADOR DE AGUA</text>
<text x="476.2" y="160">­Y50</text>
<text x="555.5" y="179.8">MP7</text>
<text x="474.4" y="191.7">S</text>
<text x="540.9" y="191.7">B2</text>
<text x="107.2" y="215.5">MP19</text>
<text x="473.8" y="211.5">L3</text>
<text x="522.8" y="219.4">165</text>
<text x="107.2" y="223.4">MP20</text>
<text x="193.2" y="227.3">T</text>
<text x="209.1" y="227.3">B</text>
<text x="522.8" y="225.3">BARES</text>
<text x="473.8" y="231.3">L4</text>
<text x="193.3" y="239.2">P</text>
<text x="208.9" y="239.2">A</text>
<text x="76.8" y="241.6" transform="rotate(-90 76.8 241.6)">CIRCUITO DE DIRECCIÓN I</text>
<text x="109" y="243.2">M2</text>
<text x="129.1" y="243.2">P2</text>
<text x="156.8" y="243.2">T2</text>
<text x="130.8" y="251.1">210 BARES</text>
<text x="264.5" y="247.1">T</text>
<text x="284.3" y="247.1">P</text>
<text x="304" y="247.1">X</text>
<text x="329" y="247.1">MP18</text>
<text x="491.1" y="251.1">22</text>
<text x="198.2" y="255.1">­Y225</text>
<text x="491.1" y="257">BARES</text>
<text x="468.9" y="267" transform="rotate(-90 468.9 267)">DIRECCIÓN DE EJE TRASERO</text>
<text x="498" y="274.9">X</text>
<text x="137" y="278.8">20L/min.</text>
<text x="88.7" y="286.8" transform="rotate(-90 88.7 286.8)">25L/min.</text>
<text x="519.7" y="289.7">Ø0,6</text>
<text x="247.1" y="301" transform="rotate(-90 247.1 301)">RESERVABOMBA DE DIRECCIÓN</text>
<text x="150.5" y="306.5">­Y5</text>
<text x="117.2" y="318.4">B3</text>
<text x="140.8" y="318.4">A2</text>
<text x="316.8" y="322.4">210</text>
<text x="363.4" y="321.4">X</text>
<text x="316.8" y="328.3">BARES</text>
<text x="288.4" y="346.1">L</text>
<text x="347.3" y="346.1">L1</text>
<text x="6.9" y="383.3">3</text>
<text x="531.6" y="383.3">=</text>
<text x="555.8" y="383.3">U</text>
<text x="531.6" y="389.8">+</text>
<text x="555.9" y="389.8">F</text>
<text x="6.8" y="390.5">2</text>
<text x="7.2" y="397">1</text>
<text x="555.9" y="396.3">4</text>
<text x="555.2" y="402.7">15</text>
</g>
<g font-size="3.4">
<text x="555.2" y="21.2">T3/5.1</text>
<text x="555.4" y="33.1">T8/5.1</text>
<text x="555.2" y="45">T11/5.1</text>
<text x="555.2" y="294.4">P11/5.1</text>
<text x="298" y="314.2">L</text>
<text x="555.4" y="322.2">X/5.1</text>
<text x="555.4" y="345.9">P12/5.1</text>
<text x="555.2" y="357.8">T12/5.1</text>
<text x="555.2" y="369.7">TA/5.1</text>
<text x="12.9" y="373.6">T5/7.1</text>
<text x="32.5" y="373.6">P5/7.1</text>
<text x="52.5" y="373.6">T1/7.1</text>
<text x="76.1" y="373.6">P1/7.2</text>
<text x="167.2" y="373.6">T2/7.3</text>
<text x="214.7" y="373.6">P2/7.4</text>
<text x="246.6" y="373.6">P8/7.4</text>
<text x="124.4" y="383.7">Gez.</text>
<text x="423.2" y="383.7">Ident­Nr.</text>
<text x="122.7" y="394.5">Ausgabe</text>
<text x="423.2" y="395.2">Zeich­Nr.</text>
<text x="34.7" y="402.4">Änderung</text>
<text x="75.2" y="402.4">Datum</text>
<text x="101.4" y="402.4">Name</text>
<text x="145.6" y="402.4">Datum</text>
<text x="173.9" y="402.4">Name</text>
</g>
<g font-size="2.9">
<text x="320.8" y="278.4">REGULADOR DE CAUDAL SUMINISTRADO</text>
<text x="320.8" y="282.6">BLOQUEADO(A)</text>
<text x="530.8" y="395.8">Blatt</text>
<text x="211.2" y="402.3">Copyright (c)</text>
<text x="530.8" y="402.3">von</text>
</g>
</svg>
